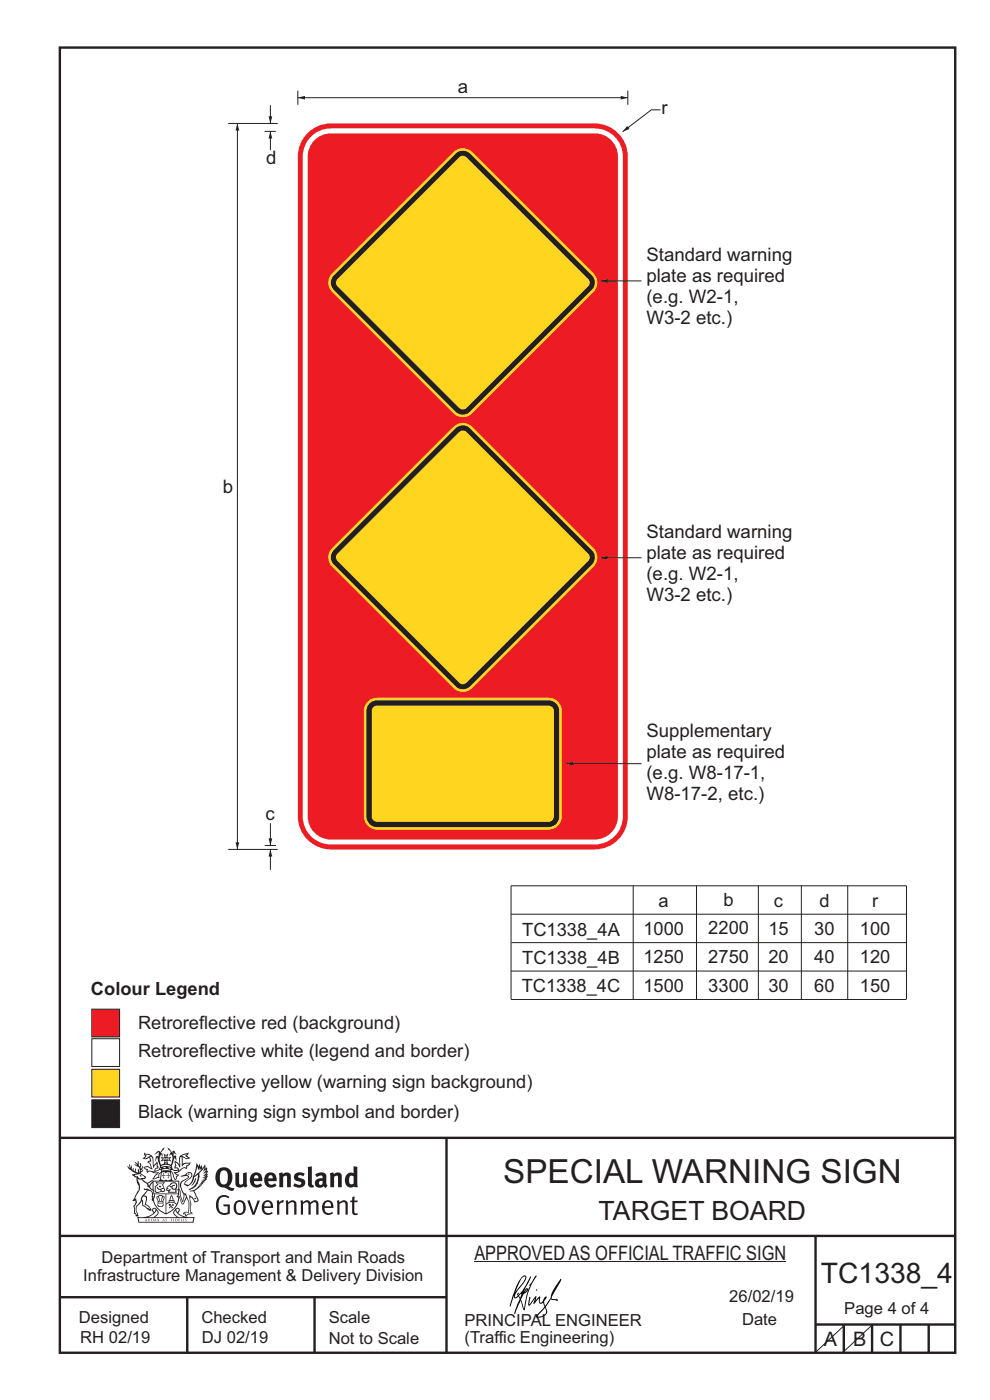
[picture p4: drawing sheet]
<svg xmlns="http://www.w3.org/2000/svg" width="210mm" height="297mm" viewBox="0 0 210 297" stroke-linecap="round" stroke-linejoin="round" font-family="sans-serif">
<g fill="none" stroke="#231f20" stroke-width=".51">
<path d="M12.7 10.1h189.9v276.9h-189.9zM12.7 241.4h190M94.7 241.4v45.8M12.7 275.2h82M12.7 262.2h190.1M39.7 275.2v12M66.7 275.2v12M173 262.1v24.9M173 281h29.6M179 281v6M185 281v6M191 281v6"/>
<path d="M197 281v6"/>
</g>
<g fill="#231f20">
<path d="M47 248.4a2.55 2.55 0 0 0 0 2.7l.3 .2a.81 .81 0 0 0 1-1v-.5a1.04 1.04 0 0 0-1.1-1.5zM46.3 248.1a1.82 1.82 0 0 1 2.1-.2 1.82 1.82 0 0 1 .9 1.8 2.29 2.29 0 0 1-.8 2l.7 .3h.5l-.2 .6a2.87 2.87 0 0 1-2-.7 2.12 2.12 0 0 1-1.7-3.1z" fill-rule="evenodd"/>
<path d="M49.9 248.9l.8-.2v2a.46 .46 0 0 0 .3 .6 .46 .46 0 0 0 .6-.3v-2.1l.7-.2v2.4l.2 .5-.5 .3-.3-.3a1.02 1.02 0 0 1-1.2 .3 1.02 1.02 0 0 1-.6-1.1z" fill-rule="evenodd"/>
<path d="M54 249.5l-.1 .5h.9a.49 .49 0 0 0-.2-.6 .49 .49 0 0 0-.6 .1zM53.4 249.1a1.34 1.34 0 0 1 1.6-.2 1.34 1.34 0 0 1 .6 1.5v.2h-1.7a.77 .77 0 0 0 .5 .8 .77 .77 0 0 0 .9-.4l.3 .5a1.59 1.59 0 0 1-2 .2 1.59 1.59 0 0 1-.5-2.1z" fill-rule="evenodd"/>
<path d="M57 249.5l-.1 .5h1a.49 .49 0 0 0-.2-.6 .49 .49 0 0 0-.7 .1zM56.4 249.1a1.34 1.34 0 0 1 1.6-.2 1.34 1.34 0 0 1 .7 1.5v.2h-1.8a.77 .77 0 0 0 .5 .8 .77 .77 0 0 0 .9-.4l.4 .5a1.59 1.59 0 0 1-2.1 .2 1.59 1.59 0 0 1-.5-2.1z" fill-rule="evenodd"/>
<path d="M59.2 248.9l.7-.2 .1 .4a.95 .95 0 0 1 1-.3 .95 .95 0 0 1 .7 .8v2.3h-.8v-2.3a.46 .46 0 0 0-.8 .1v2.2h-.8z" fill-rule="evenodd"/>
<path d="M62.6 249.1a1.75 1.75 0 0 1 2-.1l-.2 .5-.6-.2a.43 .43 0 0 0-.6 .3l.4 .3a1.04 1.04 0 0 1 1.2 1.1 1.04 1.04 0 0 1-1.4 1l-1.2-.4 .3-.6 1 .4 .4-.4a.88 .88 0 0 0-1-.5l-.4-.2-.1-.4z" fill-rule="evenodd"/>
<path d="M65.3 247.6l.8-.2 .1 3.8 .3 .2 .1 .4a.88 .88 0 0 1-1 0 .88 .88 0 0 1-.3-1z" fill-rule="evenodd"/>
<path d="M67.8 250.6a.43 .43 0 0 0-.1 .7 .43 .43 0 0 0 .7-.1v-.7zM66.8 249.1a1.7 1.7 0 0 1 2.4 .1v1.9l.3 .4-.4 .5-.5-.4a1.03 1.03 0 0 1-1.7-.1 1.03 1.03 0 0 1 .8-1.5h.7v-.4a.8 .8 0 0 0-1.2 .1z" fill-rule="evenodd"/>
<path d="M70 248.9l.7-.2 .1 .4a.95 .95 0 0 1 1-.3 .95 .95 0 0 1 .7 .8v2.3h-.8v-2.3a.46 .46 0 0 0-.8 .1v2.2h-.8z" fill-rule="evenodd"/>
<path d="M74.3 249.5a1.48 1.48 0 0 0 0 1.7h.5l.2-.1v-1.5l-.3-.2zM75 247.4l.8 .1 .1 4.4h-.7l-.1-.2a1.26 1.26 0 0 1-1.4 0 1.26 1.26 0 0 1-.5-1.3 1.29 1.29 0 0 1 .4-1.4 1.29 1.29 0 0 1 1.4-.1z" fill-rule="evenodd"/>
<path d="M46.4 253.9a1.72 1.72 0 0 1 2.3 0l-.3 .3a1.24 1.24 0 0 0-1.4-.2 1.24 1.24 0 0 0-.6 1.4 1.49 1.49 0 0 0 1.2 1.9l.7-.1v-1.3h-.8l-.1-.4h1.3v1.9a1.93 1.93 0 0 1-2.2 0 1.93 1.93 0 0 1-.7-2.2l.2-.8z" fill-rule="evenodd"/>
<path d="M50.4 255.1a1.65 1.65 0 0 0 .2 2.2 .99 .99 0 0 0 1-1.4 .78 .78 0 0 0-.4-.8 .78 .78 0 0 0-.8 0zM50 254.9a1.33 1.33 0 0 1 1.6-.1 1.33 1.33 0 0 1 .5 1.4 1.31 1.31 0 0 1-1.3 1.6 1.31 1.31 0 0 1-1.2-1.6v-.6z" fill-rule="evenodd"/>
<path d="M52.5 254.7l.4-.1 .9 2.6 .8-2.5h.5l-1.1 3h-.5z" fill-rule="evenodd"/>
<path d="M56.3 255.2l-.2 .7h1.3a.7 .7 0 0 0-.3-.8 .7 .7 0 0 0-.8 .1zM55.9 255a1.22 1.22 0 0 1 1.5-.2 1.22 1.22 0 0 1 .5 1.5h-1.8a.93 .93 0 0 0 .5 1 .93 .93 0 0 0 1.1-.2l.2 .3a1.43 1.43 0 0 1-1.8 .1 1.43 1.43 0 0 1-.6-1.7z" fill-rule="evenodd"/>
<path d="M58.7 254.7l.4-.1 .1 .5 .4-.4 .6-.1-.2 .5a.66 .66 0 0 0-.8 .7v1.9h-.4z" fill-rule="evenodd"/>
<path d="M60.6 254.7l.4-.1 .1 .5a.94 .94 0 0 1 1-.5 .94 .94 0 0 1 .8 .8v2.3h-.5l-.1-2.5a.81 .81 0 0 0-1.2 .3v2.2h-.4z" fill-rule="evenodd"/>
<path d="M63.7 254.7l.5-.1 .1 .5 .4-.3a.78 .78 0 0 1 1.1 .3 .9 .9 0 0 1 1-.5 .9 .9 0 0 1 .8 .8v2.3h-.5l-.1-2.5a.67 .67 0 0 0-1.1 .3v2.2h-.5v-2.4l-.4-.3-.7 .4v2.3h-.5z" fill-rule="evenodd"/>
<path d="M69 255.2l-.1 .7h1.3a.7 .7 0 0 0-.3-.8 .7 .7 0 0 0-.9 .1zM68.7 255a1.22 1.22 0 0 1 1.5-.2 1.22 1.22 0 0 1 .5 1.5h-1.8a.93 .93 0 0 0 .4 1 .93 .93 0 0 0 1.2-.2l.1 .3a1.44 1.44 0 0 1-1.7 .1 1.44 1.44 0 0 1-.6-1.7z" fill-rule="evenodd"/>
<path d="M71.4 254.7l.5-.1 .1 .5a.94 .94 0 0 1 1-.5 .94 .94 0 0 1 .8 .8v2.3h-.5l-.1-2.5a.81 .81 0 0 0-1.2 .3v2.2h-.4z" fill-rule="evenodd"/>
<path d="M74.7 253.9l.5-.1v.9h.7l-.1 .3h-.6v2.2l.1 .2h.5l.1 .3a.75 .75 0 0 1-1.2-.6v-2.1h-.4v-.3h.4z" fill-rule="evenodd"/>
<path d="M30.8 244.9l1.1 .3-.9 .5h-.4l.6-.5zM31.8 245.4h.2a2.44 2.44 0 0 1 .4 1.9l.1 .5 .7-1-.1 .6 .3 .3a.57 .57 0 0 0-.6 .7l-1-.1-.5 .2 .2-.5-.8-.3 .7-.1 .9 .5 .1-.1-.6-1.3-.2-.2h.5zM30.7 244.4l-.1 .5 .2 .4-.6 .4a1.04 1.04 0 0 0 1.4-.1l.2 .6-.3 .1-.2 .4a.94 .94 0 0 1 .8 1.1l-.2-.1a1.16 1.16 0 0 0-1.5-.1l.3 .4 .4 .2 .1 .5 .2 .1 .1-.2a.94 .94 0 0 1 1.1 .2l.8 .1-1.2 1.2a1.13 1.13 0 0 0 1.2-.2l.4-.1-.1-.4 .5-.8a.83 .83 0 0 0-.6 1.1l-.3-.1-.7 .4 1.1-1.4-.5 .1-.5-.1 1.3-.5-.1-.1-.9 .4v-.3l.2-.2 .3 .1 .1-.3-.2-.4v-.6l-.1-.4-.7 1v-.7a1.42 1.42 0 0 0-1.6-1.8z" fill-rule="evenodd"/>
<path d="M38.5 245.2l.5-.2 .7-.1-.6 .3 .8 .5h-.3zM38.3 245.5l.2-.1 .1 2a1.69 1.69 0 0 1 1.6-.6l-.8 .5 .1 .5a1.1 1.1 0 0 0-1.5 .6l-.1-.5-.2-.2h-.5l.3-.4-.3-.7a1.42 1.42 0 0 1 .8 1.1l.2-.1zM37.1 246.2l.1 1-.2 .3 .1 .4h.5l.1 .2a.96 .96 0 0 1-1.1-.1l-.1 .1a1.06 1.06 0 0 0 1.3 .2v.1a.72 .72 0 0 1-1 .2l.3 .5 .6 .2-.4 .2-.1 .6-.2-.3-.4-1.1-.4-.4 .4 .9a1.54 1.54 0 0 0 .7 1.2l.2-.3a.58 .58 0 0 1 .4-.8l.2-.1h-.3l-.5-.3 .9-.5a.93 .93 0 0 1 1.2-.5v.2l.2-.2 .1-.5a.99 .99 0 0 0 .7-.8l-1.3 .1-.3 .2-.1-1.4 .9 .4 .9-.3h-.4l-.5-.4 .4-.7-.6 .2a1.46 1.46 0 0 0-1.4 2.1v.4l-.2-.4z" fill-rule="evenodd"/>
<path d="M35.6 248.9l.2 .1-.1 .3 .4 .1h-.4v.6l-.1-.6h-.3l.3-.1z" fill-rule="evenodd"/>
<path d="M34.6 248.9l.2 .1v.3l.3 .1h-.3l-.1 .6v-.6h-.4l.4-.1z" fill-rule="evenodd"/>
<path d="M34.3 248.8a.57 .57 0 0 1 .9 .2 .57 .57 0 0 1 .9-.2l.2 1.4h-.2a.57 .57 0 0 1-.9 0 .69 .69 0 0 1-1.1 0zM34.2 248.1l-.3 2.1-.2 .4h3l-.2-.4-.3-2.1h-.2v.2l-.8-.1-.8 .1v-.2z" fill-rule="evenodd"/>
<path d="M34.2 252.4a.3 .3 0 0 0 .6 0 .3 .3 0 0 0-.6 0zM33.3 250.9l.3 .3-.3 .4a.79 .79 0 0 0 0 1.3l.8-.2-.1-.3a.55 .55 0 0 1-.7-.6l.1-.1 .2 .3 .3 .2 .8-.2-.4-.7 .4-.4-.7 .2zM33 250.7l1.1 .2 .9-.2-.4 .6 .4 1.2a.56 .56 0 0 1-.8 .3l-.2 .1a.73 .73 0 0 1-.9 .1 .73 .73 0 0 1-.3-1v-.4l.6-.4z" fill-rule="evenodd"/>
<path d="M35.6 251.8l.7-.4a.58 .58 0 0 1 1-.1 .58 .58 0 0 1-.4 .9l-.3-.3a.43 .43 0 0 1 .6-.4 .57 .57 0 0 0-.8 .2l-.2-.1-.3 .1 .4 .2a.55 .55 0 0 0 .9 .4v.5h-1.3l.3-.4-.1-.1-.6 .1 .2-.3-.2-.1zM35.4 251.8l-.1 .2a.39 .39 0 0 0 .2 .6h.3l-.2 .4h1.9l-.1-.8a.86 .86 0 0 0-.1-1.3 .86 .86 0 0 0-1.3 .4z" fill-rule="evenodd"/>
<path d="M36 254.8h.8v.2h-.8zM36.4 253.8l.2 .8h-.4zM36.4 253.5l-.3 .5-.1 .6h-.2v.4l-.7 .4 .2 .1a1.48 1.48 0 0 1 2.1 .2l.2-.1-.6-.5v-.5h-.2l-.1-.6z" fill-rule="evenodd"/>
<path d="M35.8 255.4l.4 .1 .1 .3 .3-.2-.2-.2a.38 .38 0 0 1 .5 .5l-.2-.2-.3 .2 .3 .2-.3 .3-.1-.4-.4 .4-.1-.2 .4-.3-.1-.1-.2 .1z" fill-rule="evenodd"/>
<path d="M34.5 254h.2v.2l-.2 .6h-.2zM33.6 255.3h.9v.2a.55 .55 0 0 1-.8 .4v-.2l-.2-.1zM33.4 254h.2l.2 .8h-.2zM33.6 255l.8-.1 .1 .2h-.8zM33.8 253.7h.5l-.2 1.1h-.1zM33.3 253.8l-.1 .3 .3 1.1a.48 .48 0 0 0-.1 .6 .48 .48 0 0 0 .5 .2h.5a.49 .49 0 0 0 .2-.8l.3-1.1-.1-.3a1.42 1.42 0 0 0-1.5 0z" fill-rule="evenodd"/>
<path d="M33.7 251.5l.4 .1 .1 .3h-.3z" fill-rule="evenodd"/>
<path d="M41.3 250.1l.3-.2-.2 .8-.6 .8h-.2l.5-.7z" fill-rule="evenodd"/>
<path d="M39.7 249l.3-.2 .5 .2a.88 .88 0 0 1-.6 1.1 1.22 1.22 0 0 0-.8 1.3l.5 .2a.72 .72 0 0 0 .9-.4l.5-.8 .2-.6 .8-.6v.2a2.85 2.85 0 0 1-2 2.9l.1 .1a2.13 2.13 0 0 0 1.9-1.5v-.3a2.01 2.01 0 0 0 .3-1.7l1.1-1.3-.4 1 .7-.5-.7 1 .8-.4-.8 .8 .7-.2-.9 .6 .8-.1-.8 .4h.7l-.8 .3 .3 .2h-.4l.2 .3h-.4l.2 .3h-.4l.1 .2h-.1a2.16 2.16 0 0 1-2 1.1l.1 .2 .4-.1a.76 .76 0 0 1 .7 .8l.5 1.2-.6 .2a1.45 1.45 0 0 0-1.1-1.3l.2 1.8-.1 1.8 .4 .3a1.07 1.07 0 0 0-1.2 .4v-.3l-.5-.2a.87 .87 0 0 1 1.1-.1v-.7a4.4 4.4 0 0 0-.6-3.1l-.1-.3h-.2a2.16 2.16 0 0 1-.7-2.2l.3-.4 1.2-.7a.55 .55 0 0 0-.4-.8zM37.8 252.4a.76 .76 0 0 1 .3 1.1l.6 1.6 .4-1.7 .2 .1a.61 .61 0 0 1-.1 .9l-.3 .8-.2 .1-.7-1.6-.3 .1a1.18 1.18 0 0 0 .1-1.4zM41.8 247.5l.2 .7 .3-.5v.6l.4-.5a1.9 1.9 0 0 1-1.2 1.4l-.3 .3zM38.2 249.6l1.4-.2 .2 .2v.3l-.5 .2a1.26 1.26 0 0 0-.9 1.9l.2 .7a1.84 1.84 0 0 1 .1 2.1l-.4-1.4a.96 .96 0 0 0-.4-1.2l-.4 .2a.78 .78 0 0 1 0 1.3l.1 .3h.4l.4 1.1a.38 .38 0 0 0 .2 .4 .38 .38 0 0 0 .4-.1l.6-1.2a2.94 2.94 0 0 1 .4 2.5l-.1 .4h-.8l-.3 .4v.2l.4-.1 .1 .4 .2 .1a1.02 1.02 0 0 1 1.3-.5v-.4l-.3-.1 .1-1.8-.3-1.3h.1a1.14 1.14 0 0 1 .8 1 .63 .63 0 0 0 .8-.2 .63 .63 0 0 0-.2-.9l-.6-1.2 .9-.6 .2-.4h.3l-.1-.2h.4l-.1-.3h.3l-.1-.3 .5-.1-.2-.2 .6-.4v-.2h-.2l.4-.5h-.3l.3-.5-.4 .1 .4-.5v-.3l-.3 .2 .2-.7-.1-.2-.4 .3v-.8l-.6 .8-.2-.8-.2 .5-.3-.7-.1 .6-.5-.8-.1 1.4-.6 1.8a1.81 1.81 0 0 1-1 1.5l-.6-.2a1.75 1.75 0 0 1 1.1-1.2 .75 .75 0 0 0 .1-1.3 .75 .75 0 0 0-1.2 .4z" fill-rule="evenodd"/>
<path d="M41.2 254.1h.3l.2 .2-.4 .1z" fill-rule="evenodd"/>
<path d="M29.4 258.4h11.6l-.1 .8h-11.4zM31.3 258.2l.5-.1a2.48 2.48 0 0 0 1.4-1.3l.3 .5-.5 .6-.5 .3zM32.5 256.6l.3-.2 .2 .1-.3 .7zM37.2 256.8a2.65 2.65 0 0 0 1.8 1.4h-1.1l-.5-.3-.5-.6zM37.4 256.5l.2-.1 .3 .2-.3 .6zM29.2 258.2l.1 1.2h11.8l.2-1.1-.2-.1a4.1 4.1 0 0 1-3.3-.9l.3-.4-.1-.6a1.06 1.06 0 0 0-1.3 1l.2 .4 .6 .5h-4.7l.3-.1a.84 .84 0 0 0 .6-.8 .84 .84 0 0 0-.5-.8l-.3-.2h-.5l-.1 .6 .3 .4a4.2 4.2 0 0 1-3.4 .9z" fill-rule="evenodd"/>
<path d="M31 258.7l.1 .2h-.2zM31 258.5l-.3 .6 .4-.2 .2 .2z" fill-rule="evenodd"/>
<path d="M31.3 258.6h.3v.4a.25 .25 0 0 0 .2-.1 .25 .25 0 0 0-.1-.3h.1a.29 .29 0 0 1 0 .4 .29 .29 0 0 1-.4 0 .29 .29 0 0 1 0-.4z" fill-rule="evenodd"/>
<path d="M32.2 258.6a.22 .22 0 0 1 .3 .2 .22 .22 0 0 1-.3 .2zM32 258.6l.1 .4a.33 .33 0 0 0 .4 0 .33 .33 0 0 0 0-.4 .33 .33 0 0 0-.5 0z" fill-rule="evenodd"/>
<path d="M32.9 258.7l.1 .2h-.2zM32.9 258.5l-.2 .6 .3-.2 .2 .2z" fill-rule="evenodd"/>
<path d="M33.3 258.6h.2l.1 .1 .2-.1-.2 .2 .2 .3-.3-.3-.1 .3h-.1l.2-.3z" fill-rule="evenodd"/>
<path d="M34.7 258.7l.1 .2h-.2zM34.7 258.5l-.3 .6 .4-.2 .2 .2z" fill-rule="evenodd"/>
<path d="M35 258.5h.5l-.2 .1v.5h-.2l.1-.5z" fill-rule="evenodd"/>
<path d="M36.2 258.6l.3-.1-.1 .1v.2h.1h-.1v.3h-.2z" fill-rule="evenodd"/>
<path d="M36.7 258.6h.2v.5h-.2z" fill-rule="evenodd"/>
<path d="M37.3 258.6a.22 .22 0 0 1 .3 .2 .22 .22 0 0 1-.3 .2zM37.1 258.6v.4a.33 .33 0 0 0 .5 0 .33 .33 0 0 0 0-.4 .33 .33 0 0 0-.5 0z" fill-rule="evenodd"/>
<path d="M37.8 258.6l.4-.1-.2 .1v.2h.1h-.1v.2l.2 .1h-.4z" fill-rule="evenodd"/>
<path d="M38.4 258.6h.2l-.1 .4 .2 .1h-.3z" fill-rule="evenodd"/>
<path d="M38.9 258.6h.2v.5h-.2z" fill-rule="evenodd"/>
<path d="M39.3 258.6h.2h-.1l.2 .3-.2 .2-.1-.1v-.1l.2 .1z" fill-rule="evenodd"/>
<path d="M34.2 247.4a1.51 1.51 0 0 1 2 .2 2.67 2.67 0 0 0-2.1 0zM35.7 247.6l.4 .1 .1 .3-.4-.1zM34.6 247.6h.5l.1 .2h-.4zM34 247.8l.3 .2h-.3zM34.9 246.9l.3-.2 .3 .2zM34.9 245.6l.2 .1v.3h-.2zM35 245.1l.2 .2 .2-.2-.1 .3h-.2zM35.1 246.3h.2l.1 .4-.2-.2-.2 .2zM35.3 245.7l.2-.1v.4h-.2zM34.4 245.7h.3l.1 .3-.4 .1 .2-.2zM35.7 245.7h.3l-.2 .2 .2 .2-.4-.1zM32.7 244.9l1-.5-.1 1-.2-.2-.3 .2-.3 1.1 .5-1 .3 .9a1.84 1.84 0 0 1 .2 1.7l.4 .1a2.48 2.48 0 0 1 2.2 0l.2-.2-.2-.7 .7-1.8 .4 .7-.2-1-.2-.1-.2 .3v-.9l.6 .4-.6-.8-.3 .1-.1 .4-.5-.9-.5-.3 .2 .5 .6 .5-.5 .8 .4-.4a2.06 2.06 0 0 1 0 2.3l-.5-.2-.2-.6 .1-.1 .8 .2-.4-.5 .4-.5-.7 .2-.2-.2 .2-.7-.5 .4-.5-.4 .2 .7-.2 .2-.7-.2 .4 .5-.4 .5 .8-.2 .1 .1-.2 .6-.5 .2a2.02 2.02 0 0 1 0-2.2l.3 .5-.1-.7-.3-.1 .8-1.2-.4 .3-.5 .8-.2-.3a.8 .8 0 0 0-.8 .5z" fill-rule="evenodd"/>
<path d="M29.2 250.1l.3 .1a.61 .61 0 0 1 .8 .4l.3 .2a.8 .8 0 0 1 .6 1l.4 .1 .5 .5a1 1 0 0 1 .5 1.1l-.1 .7v-.5h-.1a.96 .96 0 0 0-.8-1.3l-.2-.2h-.7l-.1-.1-.1 .1 .1 .3h.6l-1.2 1.3-.2 1-.4 .6a1.33 1.33 0 0 0-.5 1.8l.2 .5a1.26 1.26 0 0 1-.5-1.5l-.1-.3a1.56 1.56 0 0 0 .4-1.7l-.3 .2 .2-.5a3.2 3.2 0 0 0 .7-3zM30.4 253.9h.4a2.06 2.06 0 0 1-.1 1.6l.7 .5 .4 .4-.6-.1-.8-.6-.1-.9a.51 .51 0 0 1 .1-.9zM28.6 249.3a1.52 1.52 0 0 1 2.1 .5l-1.1 .2-.2-.1-.1-.4h-.5zM27.5 247v.8l-.3-.4h-.1a3.1 3.1 0 0 0 1.9 1.6l-1 .1 .5 .6 .5 .1 .1 1.1a1.84 1.84 0 0 1-.3 2.5l-.4 .9-.3 .4 .2 .1 .4-.1 .1 .4-.2 .5-.3 .2 .1 1.7h.2l.3 .5 .1 .1 .4-.1-.1-.5a1.3 1.3 0 0 1-.1-1.7l.9-1 .1 1.1 .6 .2 .5 .5 .1-.1 .2 .3h.5a1.85 1.85 0 0 0-1.2-1.4l.1-.3a1.39 1.39 0 0 0 0-1.4l-.5-.1 .5-.5a.66 .66 0 0 1 .9-.4 .66 .66 0 0 1 .3 .9l-.1 .4 .2-.1v.2l-.1 .3 .2 .5 .1-.3a2.24 2.24 0 0 0 .1-2.2 .73 .73 0 0 1-.7-.7 .73 .73 0 0 1 .6-.7v-.2a.94 .94 0 0 0-.9 .8 .48 .48 0 0 1-.1-.6 .48 .48 0 0 1 .5-.2l.5-.3a.51 .51 0 0 0-.8 .2l-.5 .2-1-.8h.6l.2-.5-1.2-.7 .5-.5v-.3l-.5 .4 .1-.2a.69 .69 0 0 0 .2-1v.4l-.2 .3v-1.1l-.3-.2 .1 .6-.1 .2-.4-1.3v.7l-.6-.4 .5 .7-.6-.2 .3 .3a1 1 0 0 1 .7 1.4l-.2-.8v.9l-.5-.2v-.8l-.2 .7-.2-.1-.1-.6-.2 .4-.2-.2 .1-.7-.2 .5z" fill-rule="evenodd"/>
<path d="M29.6 249.4l.2-.1 .3 .2z" fill-rule="evenodd"/>
<path d="M32.4 250.5h5.6v2l-.2-.1v-1.7h-5.2v2.5h5.2v-.8l.1 .2-.1 1.1v-.3h-2.5v4a4.1 4.1 0 0 0 2.6-3.6l.1-.1a4 4 0 0 1-2.8 3.9 4.2 4.2 0 0 1-2.8-4.7l.1 1.2 .1-.1a3.8 3.8 0 0 0 2.5 3.4v-4h-2.5l-.2-.9z" fill-rule="evenodd"/>
<circle cx="40" cy="249.1" r=".17"/>
</g>
<path d="M100.6 267.7h66.2" fill="none" stroke="#231f20" stroke-width=".21"/>
<g fill="#000001">
<path d="M111.6 273.7l.2-.2-.5 .7zM110.4 274.5l.3 .1-.3 .7-.3-.4zM110.9 270.9l.5-.1a9.3 9.3 0 0 1-2 3.2l-.1 .2 1-2.5zM110.6 271a14.7 14.7 0 0 0-2.2 4.9l-.3 1.2 .1 .1 .8-2.4a.42 .42 0 0 0 .2 .7 .42 .42 0 0 0 .6-.3l.2-.2 .2 .6-1.1 3.1h.2l1.1-2.8 .6 1.9 .2 .2 .2-.5a13.5 13.5 0 0 1 2-6.2l.5-.5-.2-.2-1.6 2.1 .4-.1a14.9 14.9 0 0 0-1.3 5.1l-.4-1.2a1.39 1.39 0 0 1 .2-1.8l.1-.2a.92 .92 0 0 0 .8-1.2 .75 .75 0 0 0-.7 .7l-.2 .2 1.6-3.4h-.1l-.4 .7a10.5 10.5 0 0 1-2.2 3.2l.2-.4a.32 .32 0 0 0-.4 .2 .32 .32 0 0 0 .1 .4l-.5 .4a3.2 3.2 0 0 1 1.1-2.3l.5-.6a2.49 2.49 0 0 0 .7-1.6l-.3-.2z" fill-rule="evenodd"/>
<path d="M115.6 277.5a1.15 1.15 0 0 1 .1 1.3 1.15 1.15 0 0 1-1.2 .5h-.5zM112.3 275.1l-.3 1.7 .3 .2 1.2-1.5-.3 1.1 1.1-1.2a.94 .94 0 0 0 .4 1.2l.5-.3 .3 .9-1.2 1.3a.98 .98 0 0 0-.5 1 1.9 1.9 0 0 0 2.3-1.3l-.1-.3a1.02 1.02 0 0 1 .3-1.4l.5-.9 1.5 .3-.2-.5v.3l-1.1-.2v-.2l2-3.6 .1-.3-.1-.1-1.8 2.7a6.6 6.6 0 0 1-1.5 3l-.2-.2a1.01 1.01 0 0 1 .4-1.4l.1-.2-.3-.2-.3 .5-.2 .5-.5 .4-.2-.4 .1-.9-.2-.1-.8 .9 .2-.9h-.1l-1.4 1.7 .2-1.4v-.1z" fill-rule="evenodd"/>
<path d="M113.7 273.5l.3 .3h-.3z" fill-rule="evenodd"/>
</g>
<path d="M19.5 220.4h5.9v5.8h-5.9z" fill-rule="evenodd" fill="#fff" stroke="#231f20" stroke-width=".21"/>
<path d="M19.5 226.8h5.9v5.9h-5.9z" fill-rule="evenodd" fill="#ffd520" stroke="#231f20" stroke-width=".21"/>
<path d="M19.5 214.1h5.9v5.9h-5.9z" fill-rule="evenodd" fill="#ed1c24" stroke="#231f20" stroke-width=".21"/>
<path d="M19.5 233.3h5.9v5.9h-5.9z" fill-rule="evenodd" fill="#231f20" stroke="#231f20" stroke-width=".21"/>
<path d="M179.1 281.1l-6.3 6M184.9 281.1l-6.3 6" fill="none" stroke="#231f20" stroke-width=".21"/>
<path d="M66 29a5.9 5.9 0 0 1 4.2-1.8h56a6 6 0 0 1 5.9 6v140a6 6 0 0 1-5.9 5.9h-56a6 6 0 0 1-6-5.9v-140a5.9 5.9 0 0 1 1.8-4.2zM66.4 30a4.9 4.9 0 0 1 3.8-1.7h56a4.9 4.9 0 0 1 4.9 4.9v140a4.9 4.9 0 0 1-4.9 4.9h-56a4.9 4.9 0 0 1-4.9-4.9v-140a4.9 4.9 0 0 1 1.1-3.2zM64.9 28.6a7 7 0 0 1 5.3-2.4h56a7 7 0 0 1 7 7v140a7 7 0 0 1-7 7h-56a7 7 0 0 1-7-7v-140a7 7 0 0 1 1.7-4.6z" fill-rule="evenodd" fill="#ed1c24"/>
<path d="M140.1 23.3h-1.9l-6.1 4.6" fill="none" stroke="#231f20" stroke-width=".21"/>
<path d="M133 26.7l.5 .6-1.4 .6z" fill="#231f20"/>
<path d="M133.2 19.2v3M63.2 20.7h70" fill="none" stroke="#231f20" stroke-width=".21"/>
<g fill="#231f20">
<path d="M63.2 20.7l1.5-.4v.8z"/>
<path d="M131.7 20.3l1.5 .4-1.5 .4z"/>
</g>
<path d="M127.4 59.6h8.7" fill="none" stroke="#231f20" stroke-width=".21"/>
<path d="M127.4 59.6l1.5-.4v.8z" fill="#231f20"/>
<path d="M63.2 19.2v3M50.4 26.2v154" fill="none" stroke="#231f20" stroke-width=".21"/>
<g fill="#231f20">
<path d="M50.4 26.2l.4 1.5h-.8z"/>
<path d="M50 178.7h.8l-.4 1.5z"/>
</g>
<path d="M48.4 26.2h10.5M56.1 27.9h2.4M57.4 27.9v3.9M56.2 179.4h2.4M48.4 180.2h10.5" fill="none" stroke="#231f20" stroke-width=".21"/>
<path d="M57.4 27.9l.4 1.5h-.8z" fill="#231f20"/>
<path d="M57.4 180.2v4.3" fill="none" stroke="#231f20" stroke-width=".21"/>
<path d="M57.4 180.2l.4 1.5h-.8z" fill="#231f20"/>
<path d="M57.4 22.3v3.9" fill="none" stroke="#231f20" stroke-width=".21"/>
<path d="M57 24.7h.8l-.4 1.5z" fill="#231f20"/>
<path d="M57.4 174.6v4.8" fill="none" stroke="#231f20" stroke-width=".21"/>
<path d="M57 177.8h.8l-.4 1.6z" fill="#231f20"/>
<path d="M96.2 32.3a2.82 2.82 0 0 1 4 0l25.7 25.7a2.82 2.82 0 0 1 0 4l-25.7 25.7a2.82 2.82 0 0 1-4 0l-25.7-25.7a2.82 2.82 0 0 1 0-4z" fill-rule="evenodd" fill="#ffd520"/>
<path d="M96.6 32.6a2.19 2.19 0 0 1 3.1 0l25.8 25.8a2.19 2.19 0 0 1 0 3.1l-25.8 25.8a2.19 2.19 0 0 1-3.1 0l-25.8-25.8a2.19 2.19 0 0 1 0-3.1z" fill-rule="evenodd" fill="#231f20"/>
<g fill="#ffd520">
<path d="M97.4 33.3a1.05 1.05 0 0 1 1.5 0l25.9 25.9a1.05 1.05 0 0 1 0 1.5l-25.9 25.9a1.05 1.05 0 0 1-1.5 0l-25.8-25.9a1.05 1.05 0 0 1 0-1.5z" fill-rule="evenodd"/>
<path d="M77.8 149.1a2.81 2.81 0 0 1 2.2-1.1h36.4a2.82 2.82 0 0 1 2.8 2.8v22.4a2.82 2.82 0 0 1-2.8 2.8h-36.4a2.82 2.82 0 0 1-2.8-2.8v-22.4v-.6z" fill-rule="evenodd"/>
</g>
<path d="M78.4 149.2l1-.5 .6-.1h36.4a2.26 2.26 0 0 1 2.2 2.2v22.4a2.26 2.26 0 0 1-2.2 2.3h-36.4a2.26 2.26 0 0 1-2.3-2.3v-22.4l.1-.6z" fill-rule="evenodd" fill="#231f20"/>
<g fill="#ffd520">
<path d="M79.1 150.2l.5-.4 .4-.1h36.4a1.12 1.12 0 0 1 1.1 1.1v22.4a1.12 1.12 0 0 1-1.1 1.1h-36.4a1.12 1.12 0 0 1-1.2-1.1v-22.4z" fill-rule="evenodd"/>
<path d="M70.5 116.3l25.7-25.8a2.82 2.82 0 0 1 4 0l25.7 25.8a2.82 2.82 0 0 1 0 3.9l-25.7 25.8a2.82 2.82 0 0 1-4 0l-25.7-25.8a2.82 2.82 0 0 1 0-3.9z" fill-rule="evenodd"/>
</g>
<path d="M70.8 116.7l25.8-25.8a2.19 2.19 0 0 1 3.1 0l25.8 25.8a2.19 2.19 0 0 1 0 3.1l-25.8 25.8a2.19 2.19 0 0 1-3.1 0l-25.8-25.8a2.19 2.19 0 0 1 0-3.1z" fill-rule="evenodd" fill="#231f20"/>
<path d="M97.4 91.6a1.05 1.05 0 0 1 1.5 0l25.9 25.9a1.05 1.05 0 0 1 0 1.5l-25.9 25.9a1.05 1.05 0 0 1-1.5 0l-25.8-25.9a1.05 1.05 0 0 1 0-1.5z" fill-rule="evenodd" fill="#ffd520"/>
<path d="M127.4 118.3h8.7" fill="none" stroke="#231f20" stroke-width=".21"/>
<path d="M127.4 118.3l1.5-.4v.8z" fill="#231f20"/>
<path d="M120.1 162h16" fill="none" stroke="#231f20" stroke-width=".21"/>
<path d="M120.1 162l1.5-.4v.8z" fill="#231f20"/>
<path d="M108.4 187.9h83.8M108.4 193.9h83.8M108.4 187.9v24.1h83.8M108.5 200h83.8M134.3 187.9v24.1M147.7 187.9v24.1M160.9 187.9v24.1M170 187.9v24.1M179.8 187.9v24.1M192.3 187.9v24.1M108.4 206h83.8" fill="none" stroke="#231f20" stroke-width=".21"/>
<text font-size="7.1" fill="#231f20" x="106.7" y="250.9">SPECIAL WARNING SIGN</text>
<text font-size="6" fill="#231f20" x="174.1" y="272.2">TC1338_4</text>
<text font-size="5.6" fill="#231f20" x="127" y="258.9">TARGET BOARD</text>
<g font-size="4.2" fill="#231f20">
<text x="100.6" y="267.2">APPROVED AS OFFICIAL TRAFFIC SIGN</text>
<text x="174.7" y="285.6">A</text>
<text x="181" y="285.6">B</text>
<text x="186.6" y="285.6">C</text>
</g>
<g font-size="4" fill="#231f20">
<text x="97.1" y="19.8">a</text>
<text x="140.3" y="24.2">r</text>
<text x="56.4" y="34.7">d</text>
<text x="137.1" y="55.4">Standard warning</text>
<text x="137.1" y="59.9">plate as required</text>
<text x="137.1" y="64.3">(e.g. W2-1,</text>
<text x="137.1" y="68.7">W3-2 etc.)</text>
<text x="47.2" y="104.6">b</text>
<text x="137.1" y="114.2">Standard warning</text>
<text x="137.1" y="118.6">plate as required</text>
<text x="137.1" y="123">(e.g. W2-1,</text>
<text x="137.1" y="127.4">W3-2 etc.)</text>
<text x="137.1" y="156.4">Supplementary</text>
<text x="137.1" y="160.8">plate as required</text>
<text x="137.1" y="165.2">(e.g. W8-17-1,</text>
<text x="56.3" y="174">c</text>
<text x="137.1" y="169.7">W8-17-2, etc.)</text>
</g>
<g font-size="3.9" fill="#231f20">
<text x="139.7" y="192.4">a</text>
<text x="153.5" y="192.1">b</text>
<text x="164.2" y="192.4">c</text>
<text x="173.8" y="192.4">d</text>
<text x="185" y="192.4">r</text>
<text x="110.8" y="198.5">TC1338_4A</text>
<text x="136.5" y="198.4">1000</text>
<text x="150.3" y="198.2">2200</text>
<text x="163" y="198.4">15</text>
<text x="172.7" y="198.4">30</text>
<text x="182.4" y="198.4">100</text>
<text x="110.8" y="204.5">TC1338_4B</text>
<text x="136.5" y="204.4">1250</text>
<text x="150.3" y="204.3">2750</text>
<text x="163" y="204.4">20</text>
<text x="172.7" y="204.4">40</text>
<text x="182.4" y="204.4">120</text>
<text x="19.3" y="211">Colour Legend</text>
<text x="110.7" y="210.5">TC1338_4C</text>
<text x="136.5" y="210.3">1500</text>
<text x="150.3" y="210.3">3300</text>
<text x="163" y="210.3">30</text>
<text x="172.7" y="210.3">60</text>
<text x="182.4" y="210.3">150</text>
<text x="29.3" y="218.3">Retroreflective red (background)</text>
<text x="29.3" y="224.3">Retroreflective white (legend and border)</text>
<text x="29.3" y="230.8">Retroreflective yellow (warning sign background)</text>
<text x="29.3" y="237.3">Black (warning sign symbol and border)</text>
</g>
<g font-size="3.5" fill="#231f20">
<text x="21.6" y="267.9">Department of Transport and Main Roads</text>
<text x="17.7" y="271.8">Infrastructure Management &amp; Delivery Division</text>
<text x="16.7" y="280.6">Designed</text>
<text x="42.7" y="280.6">Checked</text>
<text x="69.7" y="280.6">Scale</text>
<text x="98.5" y="281.3">PRINCIPAL ENGINEER</text>
<text x="154.7" y="276.2">26/02/19</text>
<text x="157.4" y="281.2">Date</text>
<text x="179.1" y="278.8">Page 4 of 4</text>
<text x="17" y="284.8">RH 02/19</text>
<text x="42.8" y="284.8">DJ 02/19</text>
<text x="69.7" y="285.2">Not to Scale</text>
<text x="98.5" y="284.8">(Traffic Engineering)</text>
</g>
</svg>
